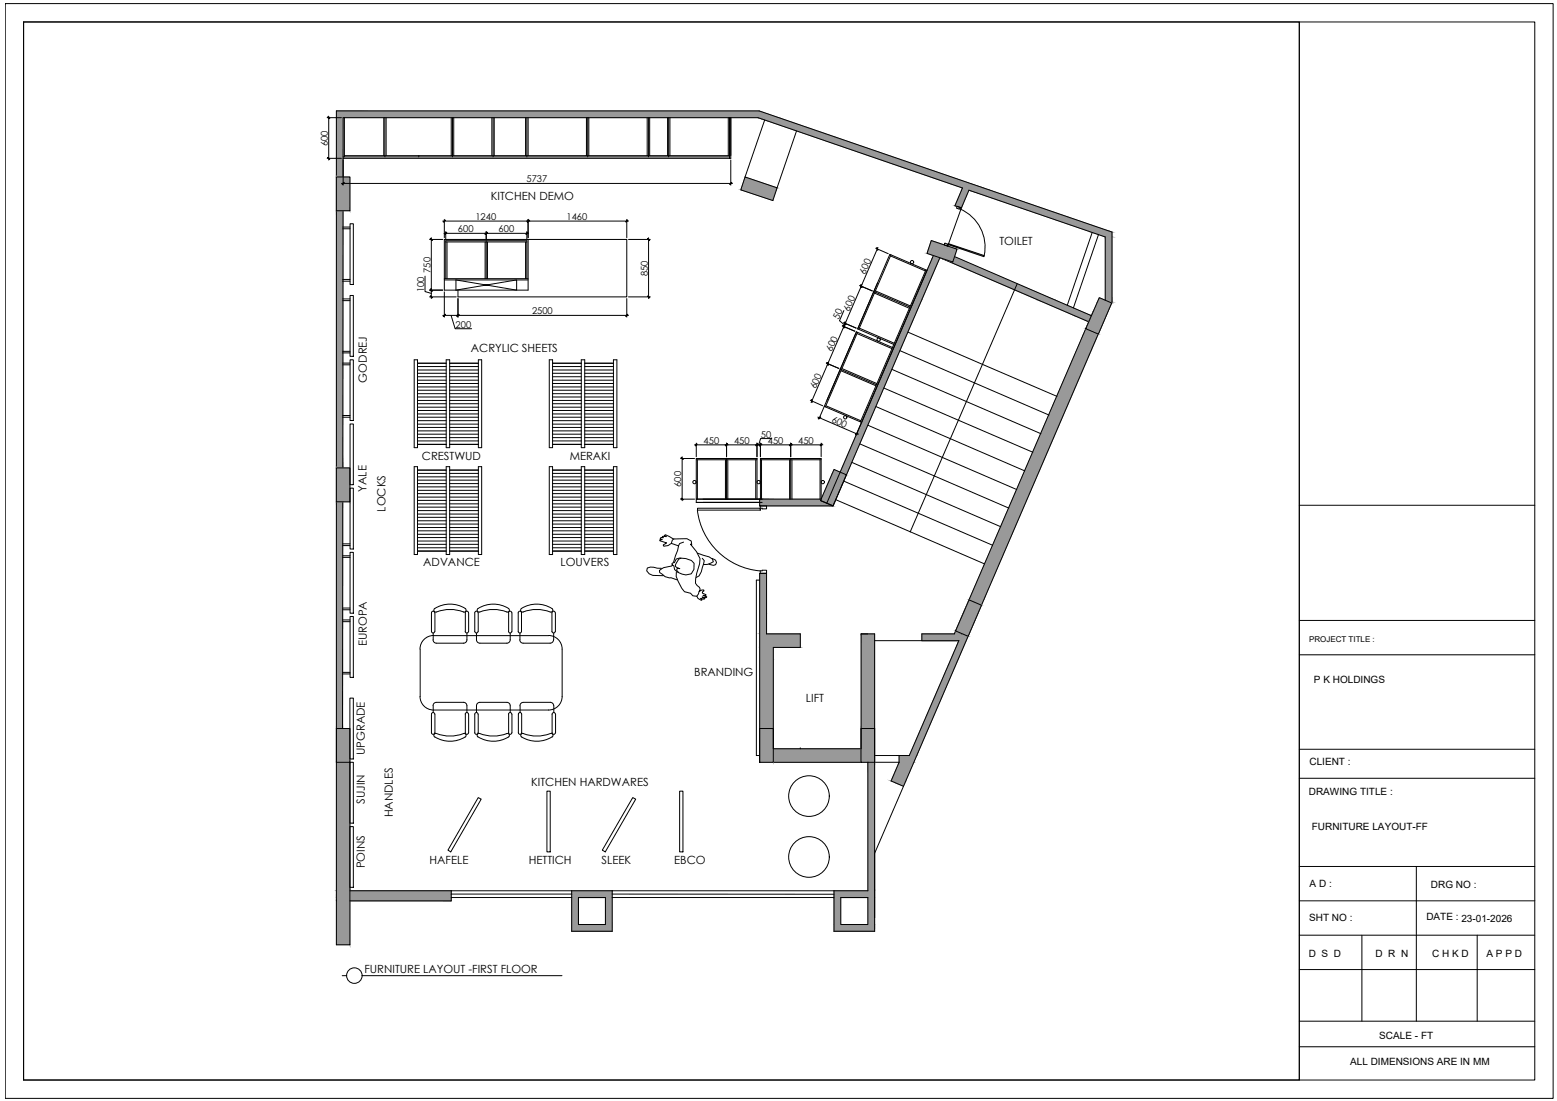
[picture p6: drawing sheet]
<svg xmlns="http://www.w3.org/2000/svg" width="420mm" height="297mm" viewBox="0 0 420 297" stroke-linecap="round" stroke-linejoin="round" font-family="sans-serif">
<!-- layer: HATCH -->
<g fill="#999" stroke="#999" stroke-width=".27">
<path d="M259.5 51.3h2l-1.8 4.2z"/>
<path d="M252.6 67.2l5.4 2.3h-6.4z"/>
<path d="M298.5 81.1h1.6v.4z"/>
<path d="M280.3 81h4.5l9.8 4.2z"/>
<path d="M293 88.7l3.4 1.4h-4z"/>
<path d="M246.7 81h2l-20 46.4z"/>
<path d="M292.4 90.1h4l-31 71.7z"/>
<path d="M257.9 170.2l1.8 .8h-2.2z"/>
<path d="M232.4 171h3.6z"/>
<path d="M248.8 171h8.7z"/>
<path d="M248.8 172.8h11.9z"/>
<path d="M208.7 174.7h7.3z"/>
<path d="M242.6 203.8h2.8z"/>
<path d="M240.5 210.7h3.9l-.3 .7z"/>
<path d="M94.4 240.3h27.4z"/>
<path d="M154.3 240.3h10.9z"/>
<path d="M225.1 240.3h9.1z"/>
<path d="M94.4 242.1h27.4v.9z"/>
<path d="M154.3 249.4h10.9v1.8z"/>
<path d="M225.1 249.4h10.9v1.8z"/>
<path d="M225.1 126.7l3.3 1.4h-4z"/>
<path d="M224.4 128.1h4l-3 6.9z"/>
<path d="M208.7 202h23.6z"/>
<path d="M208.7 202h23.6v3.7z"/>
<path d="M201.1 47.8l8.6 2.9h-9.6z"/>
<path d="M200.1 50.7h9.6l-.2 .5z"/>
<path d="M296.6 80.3l3.4 1.4h-4z"/>
<path d="M296 81.7h4l-3 7z"/>
<path d="M261.5 161.8l3.4 1.5h-4z"/>
<path d="M260.9 163.3h4l-3.1 6.9z"/>
<path d="M251.3 64.9l6.9 2.3h-7.7z"/>
<path d="M250.5 67.2h7.7l-.3 1.2z"/>
<path d="M90.8 29.9l119.4 1.9-5.3-1.9zM90.8 29.9l119.4 1.9h-119.4z"/>
<path d="M90.8 31.8l1.8 16v-16zM90.8 31.8l1.8 16h-1.8z"/>
<path d="M204.6 31.8l60.8 18.9-55.2-18.9zM204.6 31.8l60.8 18.9h-5.7z"/>
<path d="M259.7 50.7l7.4 .6-1.7-.6zM259.7 50.7l7.4 .6h-7.6z"/>
<path d="M259.5 51.3l-1.8 4.2h2zM257.7 55.5h2l-.3 .6z"/>
<path d="M261.5 51.3l38.6 11.3-33-11.3zM261.5 51.3l38.6 11.3h-5.6z"/>
<path d="M294.5 62.6l5.6 1.3v-1.3zM294.5 62.6l5.6 1.3h-1.8z"/>
<path d="M298.3 63.9l1.8 17.1v-17.1zM298.3 63.9l1.8 17.1h-1.8z"/>
<path d="M253.6 69.5l31.2 11.5-26.8-11.5zM253.6 69.5l31.2 11.5h-4.5z"/>
<path d="M251.6 69.5l-2.9 11.5 4.9-11.5zM251.6 69.5l-2.9 11.5h-2z"/>
<path d="M298.3 81l1.8 .1zM298.3 81l1.8 .1z"/>
<path d="M298.5 81.1l.9 .4h.7zM299.4 81.5h.7l-.1 .2z"/>
<path d="M280.3 81l9.7 4.2h4.6zM290 85.2h4.6l-.8 1.6z"/>
<path d="M90.8 56.9l1.7 69.3 .1-69.3zM90.8 56.9l1.7 69.3h-1.7z"/>
<path d="M246.7 81l-20 46.4h2zM226.7 127.4h2l-.3 .7z"/>
<path d="M292.4 90.1l-30.9 71.7h3.9zM261.5 161.8h3.9l-.5 1.5z"/>
<path d="M205 154.7l1.9 10.8v-10.8zM205 154.7l1.9 10.8h-1.9z"/>
<path d="M205 165.5l1.9 5.5v-5.5zM205 165.5l1.9 5.5h-1.9z"/>
<path d="M205 171h11zM205 171h11z"/>
<path d="M257.5 171h2.2zM257.5 171h2.2z"/>
<path d="M248.8 171l12.5 .7-1.6-.7zM248.8 171l12.5 .7h-12.5z"/>
<path d="M248.8 171.7l11.9 1.1 .6-1.1zM248.8 171.7l11.9 1.1h-11.9zM248.8 172.8h11.9z"/>
<path d="M205 171l11 3.7v-3.7zM205 171l11 3.7h-11z"/>
<path d="M205 174.7l3.7 3.1v-3.1zM205 174.7l3.7 3.1h-3.7z"/>
<path d="M90.8 135.4l1.7 61.2v-61.2zM90.8 135.4l1.7 61.2h-1.7z"/>
<path d="M205 177.8l3.7 18.8v-18.8zM205 177.8l3.7 18.8h-3.7z"/>
<path d="M232.4 171l3.6 25.6v-25.6zM232.4 171l3.6 25.6h-3.6z"/>
<path d="M258.8 172.8l-11.4 31 13.3-31zM258.8 172.8l-11.4 31h-2zM245.4 203.8h2zM245.4 203.8h2z"/>
<path d="M242.6 203.8l4 1.9 .8-1.9zM242.6 203.8l4 1.9h-4z"/>
<path d="M242.6 205.7l1.8 5 2.2-5zM242.6 205.7l1.8 5h-3.9z"/>
<path d="M240.5 210.7l1.6 .7h2zM242.1 211.4h2l-.3 .7z"/>
<path d="M90.8 205.7l3.6 34.6v-34.6zM90.8 205.7l3.6 34.6h-3.6zM90.8 240.3h3.6zM90.8 240.3h3.6z"/>
<path d="M94.4 240.3h27.4zM94.4 240.3h27.4z"/>
<path d="M90.8 240.3h3.6zM90.8 240.3h3.6z"/>
<path d="M94.4 240.3h27.4zM94.4 240.3h27.4z"/>
<path d="M90.8 240.3h3.6zM90.8 240.3h3.6z"/>
<path d="M234.2 205.7l1.8 34.6v-34.6zM234.2 205.7l1.8 34.6h-1.8z"/>
<path d="M94.4 240.3h27.4zM94.4 240.3h27.4z"/>
<path d="M90.8 240.3h3.6zM90.8 240.3h3.6z"/>
<path d="M234.2 240.3h1.8zM234.2 240.3h1.8z"/>
<path d="M154.3 240.3l10.9 1.8v-1.8zM154.3 240.3l10.9 1.8h-10.9z"/>
<path d="M94.4 240.3l27.4 1.8v-1.8zM94.4 240.3l27.4 1.8h-27.4z"/>
<path d="M90.8 240.3l3.6 1.8v-1.8zM90.8 240.3l3.6 1.8h-3.6z"/>
<path d="M156.1 242.1h9.1zM156.1 242.1h9.1z"/>
<path d="M154.3 242.1h1.8zM154.3 242.1h1.8z"/>
<path d="M94.4 242.1h27.4zM94.4 242.1h27.4z"/>
<path d="M90.8 242.1h3.6zM90.8 242.1h3.6z"/>
<path d="M225.1 240.3l10.9 1.8v-1.8zM225.1 240.3l10.9 1.8h-10.9z"/>
<path d="M94.4 242.1h27.4zM94.4 242.1h27.4z"/>
<path d="M90.8 242.1h3.6zM90.8 242.1h3.6z"/>
<path d="M226.9 242.1h9.1zM226.9 242.1h9.1z"/>
<path d="M225.1 242.1h1.8zM225.1 242.1h1.8z"/>
<path d="M94.4 243h27.4zM94.4 242.1l27.4 .9h-27.4z"/>
<path d="M163.4 242.1l1.8 7.3v-7.3zM163.4 242.1l1.8 7.3h-1.8z"/>
<path d="M154.3 242.1l1.8 7.3v-7.3zM154.3 242.1l1.8 7.3h-1.8z"/>
<path d="M163.4 249.4h1.8zM163.4 249.4h1.8z"/>
<path d="M154.3 249.4h9.1zM154.3 249.4h9.1z"/>
<path d="M234.2 242.1l1.8 7.3v-7.3zM234.2 242.1l1.8 7.3h-1.8z"/>
<path d="M225.1 242.1l1.8 7.3v-7.3zM225.1 242.1l1.8 7.3h-1.8z"/>
<path d="M234.2 249.4h1.8zM234.2 249.4h1.8z"/>
<path d="M225.1 249.4h9.1zM225.1 249.4h9.1z"/>
<path d="M154.3 251.2h10.9zM154.3 249.4l10.9 1.8h-10.9z"/>
<path d="M225.1 251.2h10.9zM225.1 249.4l10.9 1.8h-10.9z"/>
<path d="M90.8 242.1l3.6 12.8v-12.8zM90.8 242.1l3.6 12.8h-3.6z"/>
<path d="M205 134.7l16.4 .3 .2-.3zM205 134.7l16.4 .3h-16.4z"/>
<path d="M205 135l19.8 1.5-3.4-1.5zM205 135l19.8 1.5h-19.8z"/>
<path d="M224.4 128.1l-3 6.9h4zM221.4 135h4l-.6 1.5z"/>
<path d="M90.8 196.6l3.6 9.1v-9.1zM90.8 196.6l3.6 9.1h-3.6z"/>
<path d="M208.7 205.7h23.6zM208.7 202l23.6 3.7h-23.6z"/>
<path d="M205 196.6l3.7 9.1v-9.1zM205 196.6l3.7 9.1h-3.7z"/>
<path d="M90.8 47.8l3.6 9.1v-9.1zM90.8 47.8l3.6 9.1h-3.6z"/>
<path d="M90.8 126.2l3.6 9.2v-9.2zM90.8 126.2l3.6 9.2h-3.6z"/>
<path d="M232.3 196.6l3.7 9.1v-9.1zM232.3 196.6l3.7 9.1h-3.7z"/>
<path d="M200.1 50.7l-.2 .5h9.6zM199.9 51.2h9.6l-1 2.9z"/>
<path d="M296 81.7l-3 7h4zM293 88.7h4l-.6 1.4z"/>
<path d="M260.9 163.3l-3 6.9h3.9zM257.9 170.2h3.9l-.5 1.5z"/>
<path d="M250.5 67.2l-.3 1.2h7.7zM250.2 68.4h7.7l-.8 2.3z"/>
</g>
<!-- layer: WALL -->
<g fill="none" stroke="#000" stroke-width=".27">
<path d="M90.8 47.8h3.6v9.1h-3.6zM201.1 47.8l8.6 2.9-1.2 3.4-8.6-2.9zM251.3 64.9l6.9 2.3-1.1 3.5-6.9-2.3zM252.6 67.2l-29.5 68.6M254.4 67.9l40.1 17.3M294.7 62.7l-6.7 19.6M296.4 63.3l-6.7 19.8M293.8 86.8l-40.2-17.3-28.8 67M295.2 83.7l-37.7 87.3h-8.7v1.8M296.6 80.3l3.4 1.4-3.6 8.4-3.4-1.4zM298.3 81v-17.1l-36.8-12.6-2.1 4.8-1.7-.6 2-4.8-55.1-18.9h-112l-.2 164.8M90.8 126.2h3.6v9.2h-3.6z"/>
<path d="M221.4 135l3.4 1.5M221.6 134.7h-16.6v1.8h19.8M225.1 126.7l3.3 1.4-3.6 8.4-3.4-1.5zM236 172.8h22.8l-13.4 31h-9.4M259.6 170.9l-.1 .1M261.5 161.8l3.4 1.5-3.6 8.4-3.4-1.5zM90.8 196.6h3.6v9.1h-3.6zM205 196.6h3.7v9.1h-3.7zM232.3 196.6h3.7v9.1h-3.7zM94.4 205.7v49.2h-3.6v-225h114.1l95.2 32.7v18.9l-64.1 148.7M205 205.7h37.6M205 205.7v-51h1.9v16.3h9.1v3.7h-7.3v27.3h23.7v-31h3.6v80.2h-10.9v-10.9"/>
<path d="M216 202h.1M234.2 205.7v34.6h-139.8M242.6 205.7l-2.1 5 3.3 1.4M242.6 203.8v1.9M90.8 243h.1M121.8 242.1h32.5M121.8 241.2h32.5M121.8 240.3v2.7h-27.4M154.3 240.3v10.9h10.9v-10.9M156.1 242.1h7.3v7.3h-7.3zM165.2 242.1h59.9M165.2 241.2l59.9 .1"/>
<path d="M226.9 242.1h7.3v7.3h-7.3z"/>
</g>
<g fill="none" stroke="#000" stroke-width=".27">
<path d="M92.9 31.8v10.5M103.6 31.8v10.2M103.9 31.8v10.5M104.2 31.8v10.2M121.8 31.8v10.2M122.1 31.8v10.5M122.4 31.8v10.2M132.7 31.8v10.2M133.1 31.8v10.5M133.4 31.8v10.2M141.8 31.8v10.2M142.2 31.8v10.5"/>
<path d="M142.5 31.8v10.2M158.3 31.8v10.2M158.6 31.8v10.5M158.9 31.8v10.2M174.6 31.8v10.2M175 31.8v10.5M175.3 31.8v10.2M180.1 31.8v10.2M180.4 31.8v10.5M180.8 31.8v10.2M196.5 31.8v10.2M196.9 31.8v10.9"/>
<path d="M197.2 31.8v10.9h-104.6M206.3 32.4l-5.2 15.4M214.9 35.3l-5.2 15.4M92.6 42.3h104.3M92.9 42h104M113 42v.3M259.4 56.1l-3.7 10.3M92.5 75.9h2M92.5 75.4h2M92.5 61.3h2M92.5 61.7h2M94.5 79.7h.8v16.4h-.8z"/>
<path d="M94.5 60.4h.8v16.4h-.8zM119.9 75.5h22.6M119.9 75.2h22.6M120.3 75.2v-10.3h21.9v10.3M120.3 65.3h21.9M120.6 65.3v9.9M123 75.5v2.8l16.4-2.8v2.8zM130.9 65.3v9.9M131.2 64.9v10.3M131.5 65.3v9.9M141.8 65.3v9.9M142.5 64.6v13.7h-22.6v-13.7h49.2v15.5h-45.5v-1.8"/>
<path d="M235.8 78.7l9.7 4.1M236 79.1l9.4 4.1M236.2 78.5l9.5 4.1M240.3 69l9.4 4.1M240.4 68.7l-8.7 20.2M249.9 72.8l-17.7 41M92.5 98h2M92.5 98.4h2M92.5 95.2h2M92.5 94.8h2M92.5 80.6h2M92.5 81.1h2"/>
<path d="M94.5 97.1h.8v16.4h-.8zM111.8 97.1h.9v23.7h-.9zM112.7 98h7.7M112.7 98.9h7.7M112.7 99.8h7.7M120.4 97.1h.9v23.7h-.9zM121.3 98h7.8M121.3 98.9h7.8M121.3 99.8h7.8M129.1 97.1h.9v23.7h-.9zM148.2 97.1h.9v23.7h-.9zM149.1 98h7.8"/>
<path d="M149.1 98.9h7.8M149.1 99.8h7.8M156.9 97.1h.9v23.7h-.9zM157.8 98h7.7M157.8 98.9h7.7M157.8 99.8h7.7M165.5 97.1h1v23.7h-1zM226.8 99.6l9.7 4.2M227.2 99.4l9.5 4.1M231.1 89.5l-8.7 20.1 10.1 4.4 17.7-41.1-10.1-4.3-8.6 20.1 9.7 4.2M231.1 89.5l-7.9 18.5M231.1 89.5l9.7 4.3"/>
<path d="M231.3 90l9.4 4.1M231.4 89.7l-8.7 20.1M231.9 88.5l9.5 4.1M92.5 112.6h2M92.5 112.1h2M94.5 114.4h.8v16.4h-.8zM112.7 119.9h7.7M112.7 103.5h7.7M112.7 104.4h7.7M112.7 105.3h7.7M112.7 106.2h7.7M112.7 107.1h7.7"/>
<path d="M112.7 108h7.7M112.7 108.9h7.7M112.7 109.9h7.7M112.7 110.7h7.7M112.7 111.7h7.7M112.7 112.6h7.7M112.7 113.5h7.7M112.7 114.4h7.7M112.7 115.3h7.7M112.7 116.2h7.7M112.7 117.1h7.7M112.7 118.1h7.7"/>
<path d="M112.7 119h7.7M112.7 100.7h7.7M112.7 101.6h7.7M112.7 102.6h7.7M121.3 119.9h7.8M121.3 103.5h7.8M121.3 104.4h7.8M121.3 105.3h7.8M121.3 106.2h7.8M121.3 107.1h7.8M121.3 108h7.8M121.3 108.9h7.8"/>
<path d="M121.3 109.9h7.8M121.3 110.7h7.8M121.3 111.7h7.8M121.3 112.6h7.8M121.3 113.5h7.8M121.3 114.4h7.8M121.3 115.3h7.8M121.3 116.2h7.8M121.3 117.1h7.8M121.3 118.1h7.8M121.3 119h7.8M121.3 100.7h7.8"/>
<path d="M121.3 101.6h7.8M121.3 102.6h7.8M149.1 119.9h7.8M149.1 103.5h7.8M149.1 104.4h7.8M149.1 105.3h7.8M149.1 106.2h7.8M149.1 107.1h7.8M149.1 108h7.8M149.1 108.9h7.8M149.1 109.9h7.8M149.1 110.7h7.8"/>
<path d="M149.1 111.7h7.8M149.1 112.6h7.8M149.1 113.5h7.8M149.1 114.4h7.8M149.1 115.3h7.8M149.1 116.2h7.8M149.1 117.1h7.8M149.1 118.1h7.8M149.1 119h7.8M149.1 100.7h7.8M149.1 101.6h7.8M149.1 102.6h7.8"/>
<path d="M157.8 119.9h7.7M157.8 103.5h7.7M157.8 104.4h7.7M157.8 105.3h7.7M157.8 106.2h7.7M157.8 107.1h7.7M157.8 108h7.7M157.8 108.9h7.7M157.8 109.9h7.7M157.8 110.7h7.7M157.8 111.7h7.7M157.8 112.6h7.7"/>
<path d="M157.8 113.5h7.7M157.8 114.4h7.7M157.8 115.3h7.7M157.8 116.2h7.7M157.8 117.1h7.7M157.8 118.1h7.7M157.8 119h7.7M157.8 100.7h7.7M157.8 101.6h7.7M157.8 102.6h7.7M222.9 109.5l9.4 4M227 100l9.4 4.1"/>
<path d="M94.5 131.7h.8v16.4h-.8zM111.8 125.9h.9v23.7h-.9zM112.7 126.8h7.7M112.7 132.3h7.7M112.7 133.2h7.7M112.7 134.1h7.7M112.7 135h7.7M112.7 135.9h7.7M112.7 136.8h7.7M112.7 137.8h7.7M112.7 138.7h7.7M112.7 139.6h7.7"/>
<path d="M112.7 127.7h7.7M112.7 128.7h7.7M112.7 129.5h7.7M112.7 130.5h7.7M112.7 131.4h7.7M120.4 125.9h.9v23.7h-.9zM121.3 126.8h7.8M121.3 132.3h7.8M121.3 133.2h7.8M121.3 134.1h7.8M121.3 135h7.8M121.3 135.9h7.8"/>
<path d="M121.3 136.8h7.8M121.3 137.8h7.8M121.3 138.7h7.8M121.3 139.6h7.8M121.3 127.7h7.8M121.3 128.7h7.8M121.3 129.5h7.8M121.3 130.5h7.8M121.3 131.4h7.8M129.1 125.9h.9v23.7h-.9zM148.2 125.9h.9v23.7h-.9zM149.1 126.8h7.8"/>
<path d="M149.1 132.3h7.8M149.1 133.2h7.8M149.1 134.1h7.8M149.1 135h7.8M149.1 135.9h7.8M149.1 136.8h7.8M149.1 137.8h7.8M149.1 138.7h7.8M149.1 139.6h7.8M149.1 127.7h7.8M149.1 128.7h7.8M149.1 129.5h7.8"/>
<path d="M149.1 130.5h7.8M149.1 131.4h7.8M156.9 125.9h.9v23.7h-.9zM157.8 126.8h7.7M157.8 132.3h7.7M157.8 133.2h7.7M157.8 134.1h7.7M157.8 135h7.7M157.8 135.9h7.7M157.8 136.8h7.7M157.8 137.8h7.7M157.8 138.7h7.7"/>
<path d="M157.8 139.6h7.7M157.8 127.7h7.7M157.8 128.7h7.7M157.8 129.5h7.7M157.8 130.5h7.7M157.8 131.4h7.7M165.5 125.9h1v23.7h-1zM187.9 134.7h17.8M187.9 124h16.4M188.2 124v10.7M195.8 124v10.7M196.1 123.7v11"/>
<path d="M196.4 124v10.7M203.9 124v10.7M204.3 134.7v-11h-16.4v11.9h17.8M205.2 134.7v-11h16.4v11M205.2 124h16.4M205.5 124v10.7M213.1 124v10.7M213.4 123.7v11M213.7 124v10.7M221.3 124v10.7M92.5 149.9h2M92.5 150.4h2"/>
<path d="M92.5 147.2h2M92.5 146.7h2M94.5 149h.8v16.4h-.8zM112.7 148.7h7.7M112.7 140.5h7.7M112.7 141.4h7.7M112.7 142.3h7.7M112.7 143.2h7.7M112.7 144.1h7.7M112.7 145h7.7M112.7 146h7.7M112.7 146.9h7.7"/>
<path d="M112.7 147.8h7.7M121.3 148.7h7.8M121.3 140.5h7.8M121.3 141.4h7.8M121.3 142.3h7.8M121.3 143.2h7.8M121.3 144.1h7.8M121.3 145h7.8M121.3 146h7.8M121.3 146.9h7.8M121.3 147.8h7.8M149.1 148.7h7.8"/>
<path d="M149.1 140.5h7.8M149.1 141.4h7.8M149.1 142.3h7.8M149.1 143.2h7.8M149.1 144.1h7.8M149.1 145h7.8M149.1 146h7.8M149.1 146.9h7.8M149.1 147.8h7.8M157.8 148.7h7.7M157.8 140.5h7.7M157.8 141.4h7.7"/>
<path d="M157.8 142.3h7.7M157.8 143.2h7.7M157.8 144.1h7.7M157.8 145h7.7M157.8 146h7.7M157.8 146.9h7.7M157.8 147.8h7.7M205 156.5h-.9v47.3h.9M92.5 167.3h2M92.5 167.7h2M92.5 164.5h2M92.5 164h2"/>
<path d="M94.5 166.3h.8v16.5h-.8zM113.4 175.1v12.8M116.9 170.8v1.8M117 171.5a3.7 3.7 0 0 0-3.7 3.6M117 171.5h31.1M117.1 164.4a7.4 7.4 0 0 1 8.6 0 .53 .53 0 0 1 0 .6 .53 .53 0 0 1-.6 .1 10.6 10.6 0 0 0-7.6 0 .53 .53 0 0 1-.4-.7zM117.3 165.3a.44 .44 0 0 0-.4-.4 .44 .44 0 0 0-.5 .5v4.9a.44 .44 0 0 0 .5 .5 .44 .44 0 0 0 .4-.5M117.4 165.4v4.9M126 170.8v1.8a.91 .91 0 0 1-.9 .9h-7.3a.91 .91 0 0 1-.9-.9M126.4 165.3a.42 .42 0 0 0-.4-.4 .42 .42 0 0 0-.4 .5l-.1 4.9a.44 .44 0 0 0 .5 .5 .44 .44 0 0 0 .4-.5M126.5 165.4v4.9M128.6 170.8v1.8a.91 .91 0 0 0 .9 .9"/>
<path d="M129 165.3a.44 .44 0 0 0-.5-.4 .44 .44 0 0 0-.4 .5v4.9a.44 .44 0 0 0 .5 .5 .44 .44 0 0 0 .4-.5M129 164.2a7.5 7.5 0 0 1 8.4 .2 .53 .53 0 0 1-.1 .6 .53 .53 0 0 1-.6 .1 10.6 10.6 0 0 0-7.5 0 .53 .53 0 0 1-.4-.4 .53 .53 0 0 1 .2-.5M129 165.4v4.9M129.5 173.5h7.3M137.2 170.3a.44 .44 0 0 0 .5 .5 .44 .44 0 0 0 .4-.5M137.2 165.3a.44 .44 0 0 1 .5-.4 .44 .44 0 0 1 .4 .4M137.3 165.4v4.9M137.7 170.8v1.8a.91 .91 0 0 1-.9 .9M138.1 165.4v4.9M139.9 165.1a.44 .44 0 0 1 .5-.2 .44 .44 0 0 1 .3 .5v4.9a.44 .44 0 0 1-.4 .5 .44 .44 0 0 1-.5-.5zM140.3 172.6a.91 .91 0 0 0 .9 .9h7.3a.91 .91 0 0 0 .9-.9M140.3 170.8v1.8"/>
<path d="M148 171.5a3.7 3.7 0 0 1 3.7 3.6v12.8M148.9 164.2a7.5 7.5 0 0 0-8.4 .2 .52 .52 0 0 0 .1 .5 .52 .52 0 0 0 .6 .2 10.6 10.6 0 0 1 7.5 0 .53 .53 0 0 0 .5-.4 .53 .53 0 0 0-.3-.5M149.4 170.8v1.8M149.8 165.3a.44 .44 0 0 0-.4-.4 .44 .44 0 0 0-.5 .5v4.9a.44 .44 0 0 0 .5 .5 .44 .44 0 0 0 .4-.5M149.9 165.4v4.9M92.5 181.8h2M92.5 181.4h2M94.4 188.3h.9v16.5h-.9zM113.3 187.9a3.7 3.7 0 0 0 3.7 3.7M116.9 190.4a.91 .91 0 0 1 .9-.9h7.3a.91 .91 0 0 1 .9 .9M116.9 190.4v1.8M117 191.6h31.1"/>
<path d="M117.3 192.7a.44 .44 0 0 0-.4-.5 .44 .44 0 0 0-.5 .5v5a.44 .44 0 0 0 .5 .4 .44 .44 0 0 0 .4-.4M117.4 192.7v5M117.8 197.9a.51 .51 0 0 0-.7 .2 .51 .51 0 0 0 .2 .7 7.6 7.6 0 0 0 8.4-.1 .53 .53 0 0 0 0-.7 .53 .53 0 0 0-.6-.1M117.8 197.9a10.1 10.1 0 0 0 7.3 0M126 190.4v1.8M126.4 192.7a.44 .44 0 0 0-.4-.5 .44 .44 0 0 0-.5 .5l.1 5a.42 .42 0 0 0 .4 .4 .42 .42 0 0 0 .4-.4M126.5 192.7v5M128.6 190.4v1.8M129 192.7a.44 .44 0 0 0-.4-.5 .44 .44 0 0 0-.5 .5v5a.44 .44 0 0 0 .5 .4 .44 .44 0 0 0 .4-.4M129 192.7v5M129.5 197.9a.53 .53 0 0 0-.7 .3 .53 .53 0 0 0 .2 .6M129.5 197.9a10.1 10.1 0 0 0 7.3 0"/>
<path d="M129.5 189.5a.91 .91 0 0 0-.9 .9M129.5 189.5h7.3M136.7 197.9a.53 .53 0 0 1 .7 .3 .53 .53 0 0 1-.2 .6 7.8 7.8 0 0 1-8.2 0M136.8 189.5a.91 .91 0 0 1 .9 .9M137.2 192.7a.44 .44 0 0 1 .5-.5 .44 .44 0 0 1 .4 .5M137.2 197.7a.44 .44 0 0 0 .5 .4 .44 .44 0 0 0 .4-.4M137.3 192.7v5M137.7 190.4v1.8M138.1 192.7v5M139.9 192.5a.44 .44 0 0 1 .5-.2 .44 .44 0 0 1 .4 .4v5a.44 .44 0 0 1-.5 .4 .44 .44 0 0 1-.4-.4zM140.3 190.4v1.8M141.2 197.9a10.1 10.1 0 0 0 7.3 0"/>
<path d="M141.2 189.5a.91 .91 0 0 0-.9 .9M141.2 189.5h7.3M141.2 197.9a.53 .53 0 0 0-.6 .3 .53 .53 0 0 0 .2 .6M148.5 189.5a.91 .91 0 0 1 .9 .9M148.5 197.9a.53 .53 0 0 1 .7 .3 .53 .53 0 0 1-.2 .6 7.9 7.9 0 0 1-8.2 0M149 192.5a.44 .44 0 0 1 .5-.2 .44 .44 0 0 1 .4 .4v5a.44 .44 0 0 1-.5 .4 .44 .44 0 0 1-.4-.4zM149.5 190.4v1.8M151.7 187.9a3.7 3.7 0 0 1-3.7 3.7M94.4 205.7h.9v16.4h-.9zM129 215.2l.9 .4-8.3 14.2-.7-.4zM147.6 213.4h.9v16.4h-.9zM170.7 215.2l.8 .4-8.2 14.2-.8-.4z"/>
<path d="M183.4 213.4h.9v16.4h-.9zM94.4 223h.9v16.4h-.9z"/>
<circle cx="246.1" cy="70.7" r=".44"/>
<circle cx="237.1" cy="91.6" r=".44"/>
<circle cx="228.1" cy="112.6" r=".44"/>
<circle cx="187.4" cy="130.1" r=".44"/>
<circle cx="204.7" cy="130.1" r=".44"/>
<circle cx="222" cy="130.1" r=".44"/>
<circle cx="218.3" cy="214.8" r="5.5"/>
<circle cx="218.3" cy="231.2" r="5.5"/>
</g>
<!-- layer: Layer1 -->
<path d="M274.5 76.6l-28.9 66.9M240.7 99.7l40.2 17.3M242.9 94.6l40.2 17.4M245 89.6l40.2 17.3M232 119.8l40.2 17.3M234.2 114.7l40.2 17.4M236.4 109.7l40.1 17.3M238.5 104.7l40.2 17.3M225.5 134.8l20.1 8.7M227.7 129.8l40.2 17.3M229.9 124.8l40.2 17.3M245.6 143.5l20.1 8.6" fill="none" stroke="#000" stroke-width=".27"/>
<!-- layer: 0.20 -->
<path d="M258.3 55.7l.9 .3-.1 .4-1-.2zM254.9 65.6l1 .4-.2 .4-.9-.3zM256 65.7l9.6 3.3-.1 .3-9.6-3.3zM188.2 137.1h17v.5h-17zM205.2 136.5h1.7v.8l-1.7-.2zM205.2 154l1.7-.2v.9h-1.7z" fill="none" stroke="#000" stroke-width=".27"/>
<!-- layer: hatch w -->
<path d="M259.1 56.4a11.2 11.2 0 0 1 6.5 12.6M188.2 137.6a18.6 18.6 0 0 0 16.9 16.4" fill="none" stroke="#000" stroke-width=".27"/>
<!-- layer: Interior -->
<g fill="none" stroke="#000" stroke-width=".27">
<path d="M92.3 263.2h1.3M97.8 263.2h53.9"/>
<circle cx="95.6" cy="263.2" r="2.1"/>
</g>
<!-- layer: HATCH -->
<path d="M178.5 153.3l-3-.3-.8 .2-.2 .8 .7 .8 1 .4 2.8 .1M181.4 152.5l-.1 .2-2.3 .5-1.1 .7 .1 .6 .7 .4a4 4 0 0 0 2.8 1.1l1.3 .5M181.8 151.7l1.3-4.4-1.9-.7-.9 .6-1.2 .2-.1-.4 .9-.5-1.9-.6 .1-.3h.6l-.5-.2 .1-.4 .7 .1-.3-.2 .1-.2 1 .1-.5-.3 .2-.2 2.2 1.1 3.6-.1 1.2 .7 .2 1-.4-.2 1.6 2 1 1.9-.1 1.4-1.1 4.1v1.2l1 1.1 .2 .5-.2 .6 .7-.4h.5l.1 .2-.5 .3v.3l1 .4v.3l-.8-.1 1 .4-.2 .2-1-.1 .7 .4-.2 .2-.9-.3 .4 .4-.3 .2-.8-.5-.3-.6-1.1-.2-.6-.6-1.7-.5-.7-.8-1-1.9-.5-1.4v-1.2M181.8 145.4l-.4 .4-.2 .7M182.5 150.8a4.6 4.6 0 0 1 4.8 1.2v1.6l-.8 1.2a4.2 4.2 0 0 1-4.5-1.1l-.2-1-.5-.6 .7-.3zM183.8 150.6l-.6 .2a3 3 0 0 0-.9 2.1l1.1 .5-.5-.1-.3 .2v.4l.5 .5M184.5 146.3l-1.1 .3-.3 .7M188.2 149.2l3.2 1 .8 .6 .3 .8-1.6 .7h-1.1M188.7 159.6l-.6 1.2M189.5 150.6l.5 .7-.8 3-.5 1.1-.8 .4M192.2 150.7l.9 .4 .3 .7-.3 .6-.6 .1-1.2-.3" fill="none" stroke="#000" stroke-width=".27"/>
<!-- layer: CEILING -->
<g fill="none" stroke="#000" stroke-width=".27">
<path d="M88.3 31.8h3.8M88.7 31.3v11.9M88.3 42.7h3.8M92.1 49.5h105.6M92.6 43.2v6.8M119.5 59.6h50.1M119.9 59.2v4.9M142.5 59.2v4.9M169.1 59.2v4.9M197.2 43.2v6.8M114.7 74.5v4.2l1.7 .5M115.9 64.6h3.6"/>
<path d="M115.9 78.3h3.6M116.4 64.1v16.5M119.8 62.9h22.8M119.9 78.7v6.9M120.3 62.5v2M131.2 62.5v2M142.2 62.5v2M169.6 64.6h5.9M175 64.1v16.5M232 77l3.4 1.5M236.3 67l3.4 1.5M236.9 66.8l-13.7 31.8"/>
<path d="M115.9 80.1h7.2M119.5 85.1h50.1M121.7 85.1l1.1 3.6h4.5M123.6 80.6v5M169.1 80.6v5M169.6 80.1h5.9M223 98l3.4 1.4M223.6 97.7l-4.7 10.9M227.3 87.9l3.4 1.5M227.7 87.1l3.3 1.4M227.7 83.8l-1.2 2.7 1.4 1.2M228.3 86.8l-.7 1.7"/>
<path d="M187.9 119.5v3.7M196.1 119.5v3.7M204.3 119.5v3.7M205.2 119.5v3.7M208.3 118.3h-3.1l-.5 1.7M213.4 119.5v3.7M218.7 108l3.3 1.5M220.7 112.5l10.9 4.7M221.6 119.5v3.7M222.4 109.6l-1.4 3.5M232.5 114l-1.5 3.4M183.7 134.7h3.7"/>
<path d="M183.7 123.7h3.7M184.1 123.2v11.9M187.4 120h34.7"/>
</g>
<!-- layer: 0 -->
<g fill="#000" stroke="#000" stroke-width=".27">
<path d="M88.4 31.6l.6 .4zM88.4 31.6l.6 .4z"/>
<path d="M88.4 42.5l.6 .4zM88.4 42.5l.6 .4z"/>
<path d="M92.8 49.2l-.4 .5zM92.8 49.2l-.4 .5z"/>
<path d="M120.1 59.4l-.4 .5zM120.1 59.4l-.5 .5z"/>
<path d="M142.7 59.4l-.4 .5zM142.7 59.4l-.4 .5z"/>
<path d="M142.7 59.4l-.4 .5zM142.7 59.4l-.4 .5z"/>
<path d="M168.9 59.9l.4-.5zM169.3 59.4l-.4 .5z"/>
<path d="M196.9 49.7l.5-.5zM197.4 49.2l-.4 .5z"/>
<path d="M116.2 78l.4 .5zM116.1 78.1l.5 .4z"/>
<path d="M116.2 78l.4 .5zM116.1 78.1l.5 .4z"/>
<path d="M116.1 64.4l.5 .4zM116.1 64.4l.5 .4z"/>
<path d="M120.5 62.7l-.4 .5zM120 63.2l.5-.5z"/>
<path d="M131.4 62.7l-.4 .5zM131.4 62.7l-.4 .5z"/>
<path d="M131.4 62.7l-.4 .5zM131.4 62.7l-.4 .5z"/>
<path d="M141.9 63.2l.5-.5zM142.4 62.7l-.4 .5z"/>
<path d="M174.8 79.9l.5 .4zM174.8 79.9l.5 .4z"/>
<path d="M174.8 64.4l.4 .5zM174.8 64.4l.5 .4z"/>
<path d="M232.3 76.9l.3 .6zM232.3 76.9l.3 .6z"/>
<path d="M232.3 76.9l.3 .6zM232.3 76.9l.3 .6z"/>
<path d="M236.6 66.9l.3 .5zM236.6 66.9l.3 .5z"/>
<path d="M116.1 79.9l.5 .4zM116.1 79.9l.5 .4z"/>
<path d="M120.1 84.8l-.5 .5zM120.1 84.8l-.4 .5z"/>
<path d="M123.8 84.8l-.4 .5zM123.8 84.8l-.4 .5z"/>
<path d="M123.8 84.8l-.4 .5zM123.8 84.8l-.4 .5z"/>
<path d="M168.9 85.3l.4-.5zM169.3 84.8l-.4 .5z"/>
<path d="M223.2 97.8l.3 .6zM223.2 97.8l.3 .7z"/>
<path d="M223.2 97.8l.3 .7zM223.2 97.8l.3 .6z"/>
<path d="M227.6 87.8l.3 .6zM227.6 87.8l.3 .6z"/>
<path d="M227.6 87.8l.3 .6zM227.6 87.8l.3 .6z"/>
<path d="M227.9 87l.3 .5zM227.9 87l.3 .6z"/>
<path d="M227.9 87l.3 .5zM227.9 87l.3 .6z"/>
<path d="M188.1 119.8l-.4 .5zM188.1 119.8l-.4 .5z"/>
<path d="M196.3 119.8l-.4 .5zM196.3 119.8l-.5 .4z"/>
<path d="M205.4 119.8l-.4 .5zM205.4 119.8l-.4 .5z"/>
<path d="M205.4 119.8l-.4 .5zM205.4 119.8l-.4 .5z"/>
<path d="M213.6 119.8l-.4 .5zM213.6 119.8l-.4 .5z"/>
<path d="M219 107.9l.2 .6zM218.9 107.9l.2 .6z"/>
<path d="M220.8 112.9l.7-.3zM220.8 112.8l.6-.3z"/>
<path d="M230.9 117.1l.6-.2zM230.9 117.2l.6-.3z"/>
<path d="M183.8 134.5l.5 .3zM183.8 134.5l.5 .3z"/>
<path d="M183.8 123.5l.5 .4zM183.8 123.5l.5 .4z"/>
<path d="M195.8 120.2l.5-.4zM196.3 119.8l-.4 .5z"/>
<path d="M204 120.2l.5-.4zM204.5 119.8l-.4 .5z"/>
<path d="M204 120.2l.5-.4zM204.5 119.8l-.4 .5z"/>
<path d="M213.6 119.8l-.4 .5zM213.6 119.8l-.4 .5z"/>
<path d="M221.3 120.2l.5-.4zM221.8 119.8l-.4 .5z"/>
</g>
<!-- layer: DIM-DET -->
<path d="M1.4 1h417.7v295.3h-417.7zM6.4 5.9h344.2v285.5h-344.2zM6.4 5.9h407.8v285.5h-407.8z" fill="none" stroke="#000" stroke-width=".27"/>
<!-- layer: 0 -->
<g fill="none" stroke="#000" stroke-width=".27">
<path d="M350.6 5.9v285.5M350.6 136.3h63.6M350.6 167.4h63.6M350.6 176.7h63.6M350.6 202.1h63.6M350.6 210h63.6M350.6 233.8h63.6M382.2 233.8v41.7M350.6 243h63.6M350.6 252.3h63.6M367.5 252.3v23.2M398.6 252.3v23.2"/>
<path d="M350.6 261.6h63.6M350.6 275.5h63.6M350.6 282.4h63.6"/>
</g>
<g font-size="3">
<text x="132.5" y="53.9">KITCHEN DEMO</text>
<text x="269.7" y="66.2">TOILET</text>
<text x="127.1" y="94.9">ACRYLIC SHEETS</text>
<text x="99" y="103.2" transform="rotate(-90 99 103.2)">GODREJ</text>
<text x="113.8" y="124.1">CRESTWUD</text>
<text x="153.7" y="124.1">MERAKI</text>
<text x="98.9" y="132.6" transform="rotate(-90 98.9 132.6)">YALE</text>
<text x="104" y="138" transform="rotate(-90 104 138)">LOCKS</text>
<text x="114.2" y="152.8">ADVANCE</text>
<text x="151.3" y="152.8">LOUVERS</text>
<text x="99" y="174.4" transform="rotate(-90 99 174.4)">EUROPA</text>
<text x="187.3" y="182.4">BRANDING</text>
<text x="217.5" y="189.3">LIFT</text>
<text x="98.5" y="203.7" transform="rotate(-90 98.5 203.7)">UPGRADE</text>
<text x="143.4" y="212.1">KITCHEN HARDWARES</text>
<text x="98.5" y="216.8" transform="rotate(-90 98.5 216.8)">SUJIN</text>
<text x="106" y="220.5" transform="rotate(-90 106 220.5)">HANDLES</text>
<text x="115.9" y="233">HAFELE</text>
<text x="142.7" y="233.1">HETTICH</text>
<text x="162.3" y="233.1">SLEEK</text>
<text x="181.9" y="233.1">EBCO</text>
<text x="98.5" y="234.3" transform="rotate(-90 98.5 234.3)">POINS</text>
<text x="98.4" y="262.6">FURNITURE LAYOUT -FIRST FLOOR</text>
</g>
<g font-size="2.7">
<text x="354.6" y="184.1">P K HOLDINGS</text>
<text x="353.4" y="206.3">CLIENT :</text>
<text x="353.2" y="214.4">DRAWING TITLE :</text>
<text x="354" y="223.9">FURNITURE LAYOUT-FF</text>
<text x="353.4" y="239.4">A D :</text>
<text x="386.1" y="239.5">DRG NO :</text>
<text x="353.3" y="248.4">SHT NO :</text>
<text x="384.9" y="248.3">DATE : 23-01-2026</text>
<text x="353.2" y="258.1">D S D</text>
<text x="371.2" y="258.1">D R N</text>
<text x="386.4" y="258.1">C H K D</text>
<text x="401.1" y="258.1">A P P D</text>
<text x="372.2" y="280.2">SCALE - FT</text>
<text x="364.3" y="287.4">ALL DIMENSIONS ARE IN MM</text>
</g>
<g font-size="2.5">
<text x="88.4" y="39.4" transform="rotate(-90 88.4 39.4)">600</text>
<text x="142.1" y="49.2">5737</text>
<text x="128.3" y="59.4">1240</text>
<text x="152.9" y="59.4">1460</text>
<text x="123.6" y="62.7">600</text>
<text x="134.5" y="62.7">600</text>
<text x="116.1" y="73.6" transform="rotate(-90 116.1 73.6)">750</text>
<text x="174.8" y="74.5" transform="rotate(-90 174.8 74.5)">850</text>
<text x="233.5" y="74.1" transform="rotate(-66 233.5 74.1)">600</text>
<text x="114.4" y="78.9" transform="rotate(-90 114.4 78.9)">100</text>
<text x="123" y="88.4">200</text>
<text x="143.6" y="84.8">2500</text>
<text x="226.4" y="86.4" transform="rotate(-67 226.4 86.4)">50</text>
<text x="229.2" y="84.1" transform="rotate(-66 229.2 84.1)">600</text>
<text x="224.5" y="95" transform="rotate(-66 224.5 95)">600</text>
<text x="220.1" y="105" transform="rotate(-66 220.1 105)">600</text>
<text x="224.3" y="113.8" transform="rotate(23 224.3 113.8)">600</text>
<text x="189.9" y="119.8">450</text>
<text x="198.1" y="119.8">450</text>
<text x="205.3" y="118.1">50</text>
<text x="207.2" y="119.8">450</text>
<text x="215.4" y="119.8">450</text>
<text x="183.8" y="131.3" transform="rotate(-90 183.8 131.3)">600</text>
</g>
<text font-size="2.2" x="353.2" y="173.3">PROJECT TITLE :</text>
</svg>
